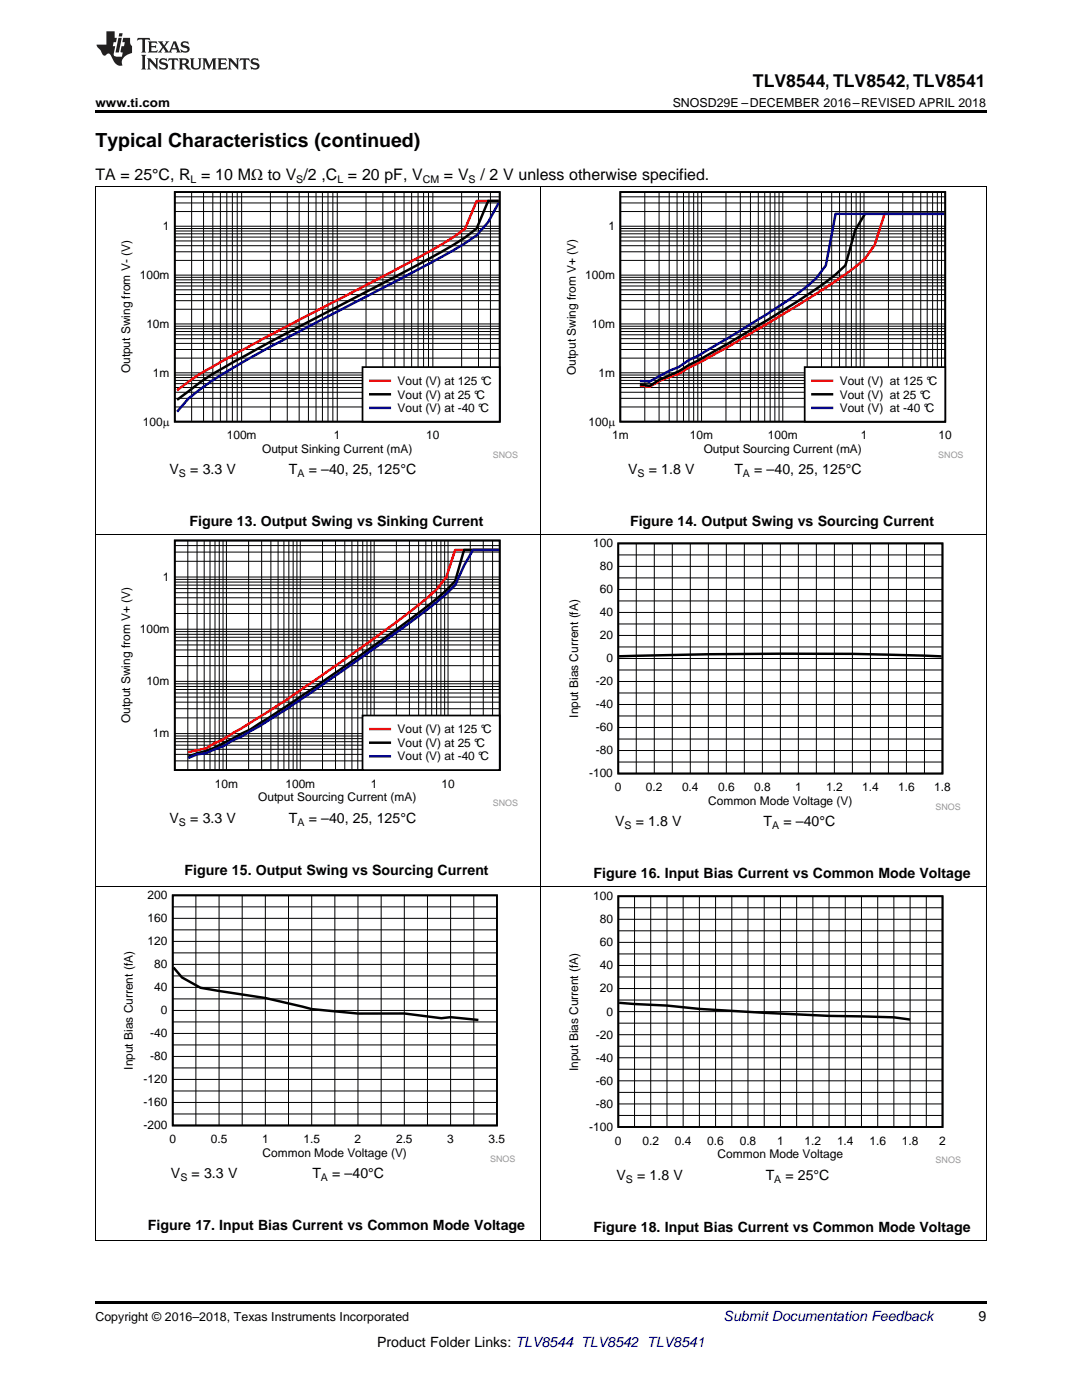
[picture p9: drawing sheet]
<svg xmlns="http://www.w3.org/2000/svg" width="216mm" height="279mm" viewBox="0 0 216 279" stroke-linecap="round" stroke-linejoin="round" font-family="sans-serif">
<path d="M19 259.7h177.8v.5h-177.8z" fill="#000"/>
<path d="M19.1 177v70.6M107.9 177v70.6M196.8 177v70.6M19 247.5h177.8" fill="none" stroke="#000" stroke-width=".2"/>
<path d="M113.1 177.9h78.6v54.3h-78.6z" fill-rule="evenodd" fill="#fff"/>
<path d="M123.4 178.9h64.7v46h-64.7z" fill="none" stroke="#000" stroke-width=".35"/>
<g fill="none" stroke="#000" stroke-width=".2">
<path d="M126.6 178.9v46M129.8 178.9v46M133.1 178.9v46M136.3 178.9v46M139.6 178.9v46M142.8 178.9v46M146 178.9v46M149.2 178.9v46M152.5 178.9v46M155.7 178.9v46M159 178.9v46M162.2 178.9v46"/>
<path d="M165.4 178.9v46M168.7 178.9v46M171.9 178.9v46M175.1 178.9v46M178.4 178.9v46M181.6 178.9v46M184.8 178.9v46M123.4 199.6h64.7M123.4 197.3h64.7M123.4 195h64.7M123.4 192.7h64.7M123.4 190.4h64.7"/>
<path d="M123.4 188.1h64.7M123.4 185.8h64.7M123.4 183.5h64.7M123.4 181.2h64.7M123.4 218h64.7M123.4 215.7h64.7M123.4 213.4h64.7M123.4 211.1h64.7M123.4 208.8h64.7M123.4 206.5h64.7M123.4 204.2h64.7M123.4 201.9h64.7"/>
<path d="M123.4 222.6h64.7M123.4 220.3h64.7"/>
</g>
<path d="M123.5 200.1l9.6 .6 6.5 .7a617.4 617.4 0 0 0 38.8 1.6l3.2 .5" fill="none" stroke="#000" stroke-width=".49"/>
<path d="M24.2 177.8h78.6v54.1h-78.6z" fill-rule="evenodd" fill="#fff"/>
<path d="M34.5 178.7h64.7v45.9h-64.7z" fill="none" stroke="#000" stroke-width=".35"/>
<g fill="none" stroke="#000" stroke-width=".2">
<path d="M19.1 106.8v70.2M107.9 106.8v70.2M196.8 106.8v70.2M19 177h177.8M39.1 178.7v45.9M43.7 178.7v45.9M48.3 178.7v45.9M52.9 178.7v45.9M57.6 178.7v45.9M62.2 178.7v45.9M66.8 178.7v45.9M71.4 178.7v45.9"/>
<path d="M76.1 178.7v45.9M80.7 178.7v45.9M85.3 178.7v45.9M89.9 178.7v45.9M94.5 178.7v45.9M34.5 199.4h64.7M34.5 197.1h64.7M34.5 194.8h64.7M34.5 192.5h64.7M34.5 190.2h64.7M34.5 187.9h64.7M34.5 185.6h64.7"/>
<path d="M34.5 183.3h64.7M34.5 181h64.7M34.5 217.7h64.7M34.5 215.4h64.7M34.5 213.1h64.7M34.5 210.8h64.7M34.5 208.5h64.7M34.5 206.2h64.7M34.5 203.9h64.7M34.5 201.7h64.7M34.5 222.3h64.7M34.5 220h64.7"/>
</g>
<path d="M34.6 193.1l1.7 2 3.7 2 12.9 2.1 9.3 2.2 9.2 .9h9.3l7.4 .9 1.8-.2 5.6 .6" fill="none" stroke="#000" stroke-width=".49"/>
<path d="M113.1 107.5h78.6v54.2h-78.6z" fill-rule="evenodd" fill="#fff"/>
<path d="M123.4 108.4h64.7v46h-64.7z" fill="none" stroke="#000" stroke-width=".35"/>
<g fill="none" stroke="#000" stroke-width=".2">
<path d="M123.4 119.9h64.7M123.4 117.6h64.7M123.4 115.3h64.7M123.4 113h64.7M123.4 110.7h64.7M127 108.4v46M130.6 108.4v46M134.1 108.4v46M137.7 108.4v46M141.3 108.4v46M144.9 108.4v46M148.5 108.4v46"/>
<path d="M152.1 108.4v46M155.7 108.4v46M159.3 108.4v46M162.9 108.4v46M166.5 108.4v46M170.1 108.4v46M173.7 108.4v46M177.3 108.4v46M180.9 108.4v46M184.5 108.4v46M123.4 138.3h64.7M123.4 136h64.7"/>
<path d="M123.4 133.7h64.7M123.4 131.4h64.7M123.4 129.1h64.7M123.4 126.8h64.7M123.4 124.5h64.7M123.4 122.2h64.7M123.4 152.1h64.7M123.4 149.8h64.7M123.4 147.5h64.7M123.4 145.2h64.7M123.4 142.9h64.7M123.4 140.6h64.7"/>
</g>
<path d="M123.5 131a988.8 988.8 0 0 1 64.4 0" fill="none" stroke="#000" stroke-width=".49"/>
<path d="M23.7 107.7h79.6v53.3h-79.6z" fill-rule="evenodd" fill="#fff"/>
<path d="M34.9 107.9h64.8v45.8h-64.8z" fill="none" stroke="#000" stroke-width=".35"/>
<g fill="none" stroke="#000" stroke-width=".2">
<path d="M34.9 119.3h64.8M34.9 118.3h64.8M34.9 117.5h64.8M34.9 116.8h64.8M34.9 116.2h64.8M34.9 115.6h64.8M34.9 115.2h64.8M34.9 112h64.8M34.9 110.2h64.8M34.9 108.9h64.8M34.9 107.9h64.8M37.5 107.9v45.8"/>
<path d="M39.3 107.9v45.8M40.7 107.9v45.8M41.9 107.9v45.8M42.9 107.9v45.8M43.7 107.9v45.8M44.5 107.9v45.8M45.2 107.9v45.8M49.6 107.9v45.8M52.2 107.9v45.8M54.1 107.9v45.8M55.5 107.9v45.8M56.7 107.9v45.8"/>
<path d="M57.6 107.9v45.8M58.5 107.9v45.8M59.2 107.9v45.8M59.9 107.9v45.8M64.4 107.9v45.8M67 107.9v45.8M68.8 107.9v45.8M70.2 107.9v45.8M71.4 107.9v45.8M72.4 107.9v45.8M73.2 107.9v45.8M74 107.9v45.8"/>
<path d="M74.7 107.9v45.8M79.1 107.9v45.8M81.7 107.9v45.8M83.5 107.9v45.8M85 107.9v45.8M86.1 107.9v45.8M87.1 107.9v45.8M88 107.9v45.8M88.7 107.9v45.8M89.4 107.9v45.8M93.8 107.9v45.8M96.4 107.9v45.8"/>
<path d="M98.3 107.9v45.8M34.9 139.1h64.8M34.9 138.3h64.8M34.9 137.6h64.8M34.9 137h64.8M34.9 136.5h64.8M34.9 136h64.8M34.9 132.8h64.8M34.9 131h64.8M34.9 129.7h64.8M34.9 128.7h64.8M34.9 127.9h64.8"/>
<path d="M34.9 127.2h64.8M34.9 126.6h64.8M34.9 126h64.8M34.9 125.6h64.8M34.9 122.4h64.8M34.9 120.6h64.8M34.9 151.8h64.8M34.9 150.6h64.8M34.9 149.5h64.8M34.9 148.7h64.8M34.9 148h64.8M34.9 147.4h64.8"/>
<path d="M34.9 146.9h64.8M34.9 146.4h64.8M34.9 143.3h64.8M34.9 141.4h64.8M34.9 140.1h64.8"/>
</g>
<path d="M99.5 109.8h-8.7l-1.7 5.4a32.2 32.2 0 0 1-7.2 6.8 575.4 575.4 0 0 1-28.4 20l-8.9 5.5-1.7 .8-1.8 1.1-3.6 .7" fill="none" stroke="#f00" stroke-width=".49"/>
<path d="M99.5 109.8h-6.9l-1.8 6.2a55.9 55.9 0 0 1-8.9 7.5 582.6 582.6 0 0 1-31.9 22.1l-3.6 1.8a24.6 24.6 0 0 1-7.1 2.9l-1.8 .7" fill="none" stroke="#000" stroke-width=".49"/>
<path d="M99.5 109.8h-5.1l-1.8 3.1-1.8 3.9a100.1 100.1 0 0 1-12.4 9.9l-14.2 10.1a188.6 188.6 0 0 1-16 10.2l-1.8 .8-1.8 1.1-3.5 1.4-1.8 .3-1.8 .7" fill="none" stroke="#000080" stroke-width=".49"/>
<path d="M72.3 142.8h27.4v10.9h-27.4z" fill-rule="evenodd" fill="#fff"/>
<path d="M72.3 142.8h27.4v10.9h-27.4z" fill="none" stroke="#000" stroke-width=".35"/>
<path d="M73.9 145.5h3.9" fill="none" stroke="#f00" stroke-width=".49"/>
<path d="M73.9 148.2h3.9" fill="none" stroke="#000" stroke-width=".49"/>
<path d="M73.9 150.9h3.9" fill="none" stroke="#000080" stroke-width=".49"/>
<path d="M19.1 37.3v69.5M107.9 37.3v69.5M196.8 37.3v69.5M19 106.7h177.8" fill="none" stroke="#000" stroke-width=".2"/>
<path d="M23.7 38.1h79.6v53.3h-79.6z" fill-rule="evenodd" fill="#fff"/>
<path d="M34.9 38.3h64.8v45.9h-64.8z" fill="none" stroke="#000" stroke-width=".35"/>
<g fill="none" stroke="#000" stroke-width=".2">
<path d="M34.9 39.3h64.8M34.9 38.3h64.8M38.2 38.3v45.9M40.6 38.3v45.9M42.5 38.3v45.9M44 38.3v45.9M45.3 38.3v45.9M46.4 38.3v45.9M47.3 38.3v45.9M48.2 38.3v45.9M54 38.3v45.9M57.3 38.3v45.9"/>
<path d="M59.7 38.3v45.9M61.5 38.3v45.9M63.1 38.3v45.9M64.3 38.3v45.9M65.4 38.3v45.9M66.4 38.3v45.9M67.3 38.3v45.9M73 38.3v45.9M76.4 38.3v45.9M78.8 38.3v45.9M80.6 38.3v45.9M82.1 38.3v45.9"/>
<path d="M83.4 38.3v45.9M84.5 38.3v45.9M85.5 38.3v45.9M86.4 38.3v45.9M92.1 38.3v45.9M95.5 38.3v45.9M97.9 38.3v45.9M34.9 58.8h64.8M34.9 57.8h64.8M34.9 57.1h64.8M34.9 56.4h64.8M34.9 55.8h64.8"/>
<path d="M34.9 55.3h64.8M34.9 54.9h64.8M34.9 52h64.8M34.9 50.2h64.8M34.9 49h64.8M34.9 48.1h64.8M34.9 47.3h64.8M34.9 46.7h64.8M34.9 46.1h64.8M34.9 45.6h64.8M34.9 45.2h64.8M34.9 42.2h64.8"/>
<path d="M34.9 40.5h64.8M34.9 79.5h64.8M34.9 78.3h64.8M34.9 77.3h64.8M34.9 76.6h64.8M34.9 75.9h64.8M34.9 75.3h64.8M34.9 74.8h64.8M34.9 74.4h64.8M34.9 71.5h64.8M34.9 69.8h64.8M34.9 68.5h64.8"/>
<path d="M34.9 67.6h64.8M34.9 66.8h64.8M34.9 66.2h64.8M34.9 65.6h64.8M34.9 65.1h64.8M34.9 64.7h64.8M34.9 61.7h64.8M34.9 60h64.8M34.9 81.2h64.8"/>
</g>
<path d="M99.5 40.1h-4.4l-2.3 5.5a112.4 112.4 0 0 1-13.8 8.2 1194.2 1194.2 0 0 0-39.1 20.8l-4.6 3.3" fill="none" stroke="#f00" stroke-width=".49"/>
<path d="M99.5 40.1h-2.1l-2.3 5.5a63.7 63.7 0 0 1-11.5 7.1l-2.3 1.2a1236.7 1236.7 0 0 0-39.1 20.9l-2.3 1.5-4.6 3.5" fill="none" stroke="#000" stroke-width=".49"/>
<path d="M99.5 40.4l-2.1 3.9-2.3 2.7a147.1 147.1 0 0 1-16.1 9.1l-16.1 8.4a265.9 265.9 0 0 0-20.7 11.5l-4.6 3.5-2.3 2.7" fill="none" stroke="#000080" stroke-width=".49"/>
<path d="M72.3 73.3h27.4v10.9h-27.4z" fill-rule="evenodd" fill="#fff"/>
<path d="M72.3 73.3h27.4v10.9h-27.4z" fill="none" stroke="#000" stroke-width=".35"/>
<path d="M73.9 76h3.9" fill="none" stroke="#f00" stroke-width=".49"/>
<path d="M73.9 78.7h3.9" fill="none" stroke="#000" stroke-width=".49"/>
<path d="M73.9 81.4h3.9" fill="none" stroke="#000080" stroke-width=".49"/>
<path d="M112.6 38.1h79.6v53.3h-79.6z" fill-rule="evenodd" fill="#fff"/>
<path d="M123.8 38.3h64.8v45.9h-64.8z" fill="none" stroke="#000" stroke-width=".35"/>
<g fill="none" stroke="#000" stroke-width=".2">
<path d="M123.8 39.3h64.8M123.8 38.3h64.8M128.7 38.3v45.9M131.5 38.3v45.9M133.5 38.3v45.9M135.1 38.3v45.9M136.4 38.3v45.9M137.5 38.3v45.9M138.4 38.3v45.9M139.2 38.3v45.9M140 38.3v45.9M144.9 38.3v45.9"/>
<path d="M147.7 38.3v45.9M149.7 38.3v45.9M151.3 38.3v45.9M152.6 38.3v45.9M153.7 38.3v45.9M154.6 38.3v45.9M155.5 38.3v45.9M156.2 38.3v45.9M161.1 38.3v45.9M163.9 38.3v45.9M166 38.3v45.9M167.5 38.3v45.9"/>
<path d="M168.8 38.3v45.9M169.9 38.3v45.9M170.8 38.3v45.9M171.7 38.3v45.9M172.4 38.3v45.9M177.3 38.3v45.9M180.1 38.3v45.9M182.1 38.3v45.9M183.7 38.3v45.9M185 38.3v45.9M186.1 38.3v45.9M187 38.3v45.9"/>
<path d="M187.9 38.3v45.9M123.8 58.8h64.8M123.8 57.8h64.8M123.8 57.1h64.8M123.8 56.4h64.8M123.8 55.8h64.8M123.8 55.3h64.8M123.8 54.9h64.8M123.8 52h64.8M123.8 50.2h64.8M123.8 49h64.8M123.8 48.1h64.8"/>
<path d="M123.8 47.3h64.8M123.8 46.7h64.8M123.8 46.1h64.8M123.8 45.6h64.8M123.8 45.2h64.8M123.8 42.2h64.8M123.8 40.5h64.8M123.8 79.5h64.8M123.8 78.3h64.8M123.8 77.3h64.8M123.8 76.6h64.8M123.8 75.9h64.8"/>
<path d="M123.8 75.3h64.8M123.8 74.8h64.8M123.8 74.4h64.8M123.8 71.5h64.8M123.8 69.8h64.8M123.8 68.5h64.8M123.8 67.6h64.8M123.8 66.8h64.8M123.8 66.2h64.8M123.8 65.6h64.8M123.8 65.1h64.8M123.8 64.7h64.8"/>
<path d="M123.8 61.7h64.8M123.8 60h64.8M123.8 81.2h64.8"/>
</g>
<path d="M188.4 42.7h-11.9l-2 6.2-1.9 2.7a101.6 101.6 0 0 1-13.7 9.5l-5.8 3.5a180 180 0 0 1-15.7 8.8l-1.9 1.2-3.9 1.4-2 1.2-1.9-.2" fill="none" stroke="#f00" stroke-width=".49"/>
<path d="M188.4 42.7h-15.8l-2 3.2-1.9 7.1a55 55 0 0 1-9.8 7.3l-5.8 3.6a240.5 240.5 0 0 1-15.7 9l-1.9 1.2-3.9 1.7-2 1.2-1.9-.3" fill="none" stroke="#000" stroke-width=".49"/>
<path d="M188.4 42.7h-21.7l-1.9 10.3-2 2.6a91.1 91.1 0 0 1-13.6 9.5l-9.8 5.9-2 .9-1.9 1.3-2 .8-3.9 2.2-1.9-.2" fill="none" stroke="#000080" stroke-width=".49"/>
<path d="M160.6 73.3h28v10.9h-28z" fill-rule="evenodd" fill="#fff"/>
<path d="M160.6 73.3h28v10.9h-28z" fill="none" stroke="#000" stroke-width=".35"/>
<path d="M162.1 76h3.9" fill="none" stroke="#f00" stroke-width=".49"/>
<path d="M162.1 78.7h3.9" fill="none" stroke="#000" stroke-width=".49"/>
<path d="M162.1 81.4h3.9" fill="none" stroke="#000080" stroke-width=".49"/>
<path d="M19 37.2h177.8" fill="none" stroke="#000" stroke-width=".2"/>
<path d="M19 22h177.8v.5h-177.8z" fill="#000"/>
<g fill="#231f20">
<path d="M27.5 7.6l-.1 .5 .4-.2h.6v.1v2.1l-.2 .4h1l-.3-.4v-2.1l.1-.1h.5l.5 .2-.2-.5zM29.5 8.3l.2 .3v1.5l-.2 .4h1.8l.2-.6a1.04 1.04 0 0 1-1.3 .2v-.7h.6l.3 .2v-.6l-.3 .2h-.6v-.6l.8-.1 .4 .3-.2-.5zM31.5 8.3l.9 1.1-.9 1.1h.8l-.2-.2 .5-.7 .4 .7-.2 .2h1.5l-.1-.2 .1-.4h.9l.1 .4-.2 .2h1l-.3-.3-.7-1.9h-.5l-.9 2-.8-1 .9-1h-.8l.1 .3-.3 .5-.4-.6 .2-.2zM34.7 8.6l.4 1h-.7zM36.3 8.4a.63 .63 0 0 0-.2 .7 .63 .63 0 0 0 .6 .4l.6 .2 .1 .2a.75 .75 0 0 1-.7 .4 .75 .75 0 0 1-.6-.5l.1 .7 .1-.1a1.11 1.11 0 0 0 1.5-.6 1.13 1.13 0 0 0-1.2-.8l-.1-.4a1.04 1.04 0 0 1 1.2 .2l-.2-.5-.1 .1-.5-.2zM28.2 10.9l.2 .4v2.2l-.2 .4h1l-.3-.4v-2.2l.3-.4zM29.3 11.6l.3 .4v1.5l-.3 .4h.8l-.2-.4v-1.3l1.5 1.7v-1.9l.2-.4h-.7l.2 .4v.9l-1.1-1.3zM32 11.8a.62 .62 0 0 0-.2 .7 .62 .62 0 0 0 .6 .4l.6 .1 .1 .3a.76 .76 0 0 1-.7 .3 .76 .76 0 0 1-.6-.4l.1 .7 .1-.1a1.11 1.11 0 0 0 1.5-.6 1.13 1.13 0 0 0-1.2-.8l-.1-.4a1.04 1.04 0 0 1 1.2 .2l-.2-.6-.1 .1-.5-.1zM33.7 11.6l-.2 .6a.61 .61 0 0 1 .8-.3v1.6l-.2 .4h.9l-.2-.4v-1.6a.63 .63 0 0 1 .8 .3l-.2-.6zM35.6 11.6l.3 .4v1.5l-.3 .4h1l-.2-.2v-.8l.5 .2a.76 .76 0 0 0 1.2 .7l-1-1a.58 .58 0 0 0 .6-.5 .58 .58 0 0 0-.5-.6zM36.4 11.9h.1a.45 .45 0 0 1 .5 .1 .45 .45 0 0 1 .1 .5l-.7 .2zM37.9 11.6l.2 .2a2.17 2.17 0 0 0 .3 1.9 .99 .99 0 0 0 1.6-.6v-1.1l.2-.4h-.7l.2 .2a1.92 1.92 0 0 1-.2 1.8 .6 .6 0 0 1-.9-.5v-1.1l.2-.4zM40.4 11.6l.2 .4v1.5l-.2 .4h.7l-.2-.4v-1.4l.8 1.8 .8-1.8v1.4l-.2 .4h.9l-.2-.4v-1.5l.2-.4h-.8l-.6 1.5-.6-1.5zM43.4 11.6l.2 .4v1.5l-.2 .4h1.8l.2-.6a1.04 1.04 0 0 1-1.3 .1v-.6h.5l.4 .2v-.6l-.4 .2h-.5v-.7h.8l.3 .3-.1-.6zM45.5 11.6l.2 .4v1.5l-.2 .4h.7l-.2-.4v-1.3l1.5 1.7v-1.9l.2-.4h-.7l.2 .4v.9l-1.1-1.3zM47.9 11.6l-.1 .6a.61 .61 0 0 1 .8-.3v1.6l-.3 .4h1l-.3-.4 .1-1.6a.63 .63 0 0 1 .7 .3l-.1-.6zM50.2 11.8a.62 .62 0 0 0-.2 .7 .62 .62 0 0 0 .6 .4l.6 .1 .2 .3a.76 .76 0 0 1-.8 .3 .76 .76 0 0 1-.6-.4l.1 .7 .2-.1a1.11 1.11 0 0 0 1.5-.6 1.13 1.13 0 0 0-1.3-.8l-.1-.4a1.04 1.04 0 0 1 1.2 .2l-.1-.6-.2 .1-.5-.1z"/>
<path d="M21.2 6.3v2.6h-1.9l.1 .4 .7 .9a.91 .91 0 0 0 1 .8 .56 .56 0 0 1 .5-.3 .56 .56 0 0 1 .5 .3l.4 .8a1.53 1.53 0 0 0 1.9 1.2 1.54 1.54 0 0 1 1-2.1l.9-.3v-1.4a1.52 1.52 0 0 1-.3-1.6h-1.4l-.2 .8h.5l-.2 .8h-.4l-.2 1v.2l.4 .1-.2 .8a1.93 1.93 0 0 1-1.6-.3l.3-1.8h-.5l.2-.8h.4l.2-.8h-.4v-1.3zM23.6 7.6l-.6 2.9h.7l.6-2.9zM23.8 6.6l-.1 .7h.6l.2-.7z"/>
</g>
<text font-size="3.9" x="19" y="29.3">Typical Characteristics (continued)</text>
<text font-size="3.5" x="150.2" y="17.3">TLV8544, TLV8542, TLV8541</text>
<g font-size="3.2">
<text x="19" y="36">TA = 25°C, R = 10 MΩ to V /2 ,C = 20 pF, V</text>
<text x="88.6" y="36">= V</text>
<text x="95.9" y="36">/ 2 V unless otherwise specified.</text>
</g>
<g font-size="2.8">
<text x="33.8" y="94.7">V</text>
<text x="38" y="94.7">= 3.3 V</text>
<text x="57.6" y="94.7">T</text>
<text x="61.6" y="94.7">= –40, 25, 125°C</text>
<text x="125.3" y="94.7">V</text>
<text x="129.5" y="94.7">= 1.8 V</text>
<text x="146.5" y="94.7">T</text>
<text x="150.5" y="94.7">= –40, 25, 125°C</text>
<text x="37.8" y="105">Figure 13. Output Swing vs Sinking Current</text>
<text x="125.7" y="105">Figure 14. Output Swing vs Sourcing Current</text>
<text x="33.8" y="164.2">V</text>
<text x="38" y="164.2">= 3.3 V</text>
<text x="57.6" y="164.2">T</text>
<text x="61.6" y="164.2">= –40, 25, 125°C</text>
<text x="122.7" y="164.9">V</text>
<text x="126.9" y="164.9">= 1.8 V</text>
<text x="152.4" y="164.9">T</text>
<text x="156.3" y="164.9">= –40°C</text>
<text x="36.8" y="174.6">Figure 15. Output Swing vs Sourcing Current</text>
<text x="118.4" y="175.3">Figure 16. Input Bias Current vs Common Mode Voltage</text>
<text x="34.1" y="235.2">V</text>
<text x="38.2" y="235.2">= 3.3 V</text>
<text x="62.3" y="235.2">T</text>
<text x="66.3" y="235.2">= –40°C</text>
<text x="123" y="235.5">V</text>
<text x="127.1" y="235.5">= 1.8 V</text>
<text x="152.8" y="235.5">T</text>
<text x="156.7" y="235.5">= 25°C</text>
<text x="29.5" y="245.5">Figure 17. Input Bias Current vs Common Mode Voltage</text>
<text x="118.4" y="245.8">Figure 18. Input Bias Current vs Common Mode Voltage</text>
<text x="195.3" y="263.6">9</text>
<text x="75.2" y="268.9">Product Folder Links: TLV8544 TLV8542 TLV8541</text>
</g>
<text font-size="2.8" fill="#0000c8" x="144.4" y="263.6">Submit Documentation Feedback</text>
<g font-size="2.5">
<text x="19" y="21.4">www.ti.com</text>
<text x="134.2" y="21.4">SNOSD29E –DECEMBER 2016–REVISED APRIL 2018</text>
<text x="19" y="263.6">Copyright © 2016–2018, Texas Instruments Incorporated</text>
</g>
<g font-size="2.4">
<text x="32.5" y="45.9">1</text>
<text x="121.4" y="45.9">1</text>
<text x="27.9" y="55.7">100m</text>
<text x="116.8" y="55.7">100m</text>
<text x="29.2" y="65.4">10m</text>
<text x="118.1" y="65.4">10m</text>
<text x="26" y="74.5" transform="rotate(-90 26 74.5)">Output Swing from V- (V)</text>
<text x="30.5" y="75.2">1m</text>
<text x="79.3" y="76.8">Vout (V) at 125 °C</text>
<text x="114.9" y="74.8" transform="rotate(-90 114.9 74.8)">Output Swing from V+ (V)</text>
<text x="119.4" y="75.2">1m</text>
<text x="167.6" y="76.8">Vout (V) at 125 °C</text>
<text x="79.3" y="79.5">Vout (V) at 25 °C</text>
<text x="79.3" y="82.2">Vout (V) at -40 °C</text>
<text x="167.6" y="79.5">Vout (V) at 25 °C</text>
<text x="167.6" y="82.2">Vout (V) at -40 °C</text>
<text x="28.5" y="84.9">100P</text>
<text x="45.2" y="87.6">100m</text>
<text x="66.6" y="87.6">1</text>
<text x="85" y="87.6">10</text>
<text x="117.4" y="84.9">100P</text>
<text x="122.1" y="87.6">1m</text>
<text x="137.7" y="87.6">10m</text>
<text x="153.2" y="87.6">100m</text>
<text x="171.7" y="87.6">1</text>
<text x="187.3" y="87.6">10</text>
<text x="52.3" y="90.4">Output Sinking Current (mA)</text>
<text x="140.4" y="90.4">Output Sourcing Current (mA)</text>
<text x="118.3" y="109.2">100</text>
<text x="119.7" y="113.8">80</text>
<text x="32.5" y="115.9">1</text>
<text x="119.7" y="118.4">60</text>
<text x="119.7" y="123">40</text>
<text x="27.9" y="126.4">100m</text>
<text x="119.7" y="127.6">20</text>
<text x="29.2" y="136.8">10m</text>
<text x="118.9" y="136.8">-20</text>
<text x="121" y="132.2">0</text>
<text x="115.4" y="143.2" transform="rotate(-90 115.4 143.2)">Input Bias Current (fA)</text>
<text x="118.9" y="141.4">-40</text>
<text x="26" y="144.3" transform="rotate(-90 26 144.3)">Output Swing from V+ (V)</text>
<text x="30.5" y="147.2">1m</text>
<text x="79.3" y="146.3">Vout (V) at 125 °C</text>
<text x="79.3" y="149.1">Vout (V) at 25 °C</text>
<text x="118.9" y="146">-60</text>
<text x="79.3" y="151.8">Vout (V) at -40 °C</text>
<text x="117.5" y="155.2">-100</text>
<text x="118.9" y="150.6">-80</text>
<text x="42.9" y="157.2">10m</text>
<text x="51.5" y="159.9">Output Sourcing Current (mA)</text>
<text x="57" y="157.2">100m</text>
<text x="74" y="157.2">1</text>
<text x="88.1" y="157.2">10</text>
<text x="122.7" y="157.9">0</text>
<text x="128.9" y="157.9">0.2</text>
<text x="136.1" y="157.9">0.4</text>
<text x="141.3" y="160.6">Common Mode Voltage (V)</text>
<text x="143.3" y="157.9">0.6</text>
<text x="150.5" y="157.9">0.8</text>
<text x="158.6" y="157.9">1</text>
<text x="164.8" y="157.9">1.2</text>
<text x="172" y="157.9">1.4</text>
<text x="179.2" y="157.9">1.6</text>
<text x="186.4" y="157.9">1.8</text>
<text x="29.4" y="179.5">200</text>
<text x="118.4" y="179.6">100</text>
<text x="29.4" y="184.1">160</text>
<text x="119.7" y="184.2">80</text>
<text x="29.4" y="188.7">120</text>
<text x="119.7" y="188.9">60</text>
<text x="30.8" y="197.8">40</text>
<text x="30.8" y="193.2">80</text>
<text x="119.7" y="193.5">40</text>
<text x="32.1" y="202.4">0</text>
<text x="119.7" y="198.1">20</text>
<text x="121" y="202.7">0</text>
<text x="30" y="207">-40</text>
<text x="118.9" y="207.3">-20</text>
<text x="26.5" y="213.5" transform="rotate(-90 26.5 213.5)">Input Bias Current (fA)</text>
<text x="30" y="211.6">-80</text>
<text x="115.4" y="213.8" transform="rotate(-90 115.4 213.8)">Input Bias Current (fA)</text>
<text x="118.9" y="211.9">-40</text>
<text x="28.6" y="220.8">-160</text>
<text x="28.6" y="216.2">-120</text>
<text x="118.9" y="221.1">-80</text>
<text x="118.9" y="216.5">-60</text>
<text x="28.6" y="225.4">-200</text>
<text x="117.6" y="225.7">-100</text>
<text x="33.8" y="228.1">0</text>
<text x="42.1" y="228.1">0.5</text>
<text x="52.3" y="228.1">1</text>
<text x="52.4" y="230.8">Common Mode Voltage (V)</text>
<text x="60.5" y="228.1">1.5</text>
<text x="70.8" y="228.1">2</text>
<text x="79" y="228.1">2.5</text>
<text x="89.3" y="228.1">3</text>
<text x="97.5" y="228.1">3.5</text>
<text x="122.7" y="228.4">0</text>
<text x="128.2" y="228.4">0.2</text>
<text x="134.7" y="228.4">0.4</text>
<text x="141.1" y="228.4">0.6</text>
<text x="143.2" y="231.1">Common Mode Voltage</text>
<text x="147.6" y="228.4">0.8</text>
<text x="155.1" y="228.4">1</text>
<text x="160.5" y="228.4">1.2</text>
<text x="167" y="228.4">1.4</text>
<text x="173.5" y="228.4">1.6</text>
<text x="180" y="228.4">1.8</text>
<text x="187.4" y="228.4">2</text>
</g>
<g font-size="2.1">
<text x="38" y="36.6">L</text>
<text x="59.1" y="36.6">S</text>
<text x="67.3" y="36.6">L</text>
<text x="84.4" y="36.6">CM</text>
<text x="93.5" y="36.6">S</text>
<text x="35.7" y="95.2">S</text>
<text x="59.3" y="95.2">A</text>
<text x="127.2" y="95.2">S</text>
<text x="148.2" y="95.2">A</text>
<text x="35.7" y="164.8">S</text>
<text x="59.3" y="164.8">A</text>
<text x="124.6" y="165.5">S</text>
<text x="154.1" y="165.5">A</text>
<text x="36" y="235.7">S</text>
<text x="64" y="235.7">A</text>
<text x="124.9" y="236">S</text>
<text x="154.5" y="236">A</text>
</g>
<g font-size="1.8" fill="#999">
<text x="98.3" y="91.4">SNOS</text>
<text x="187.2" y="91.4">SNOS</text>
<text x="98.3" y="160.9">SNOS</text>
<text x="186.7" y="161.6">SNOS</text>
<text x="97.8" y="231.9">SNOS</text>
<text x="186.7" y="232.2">SNOS</text>
</g>
</svg>
